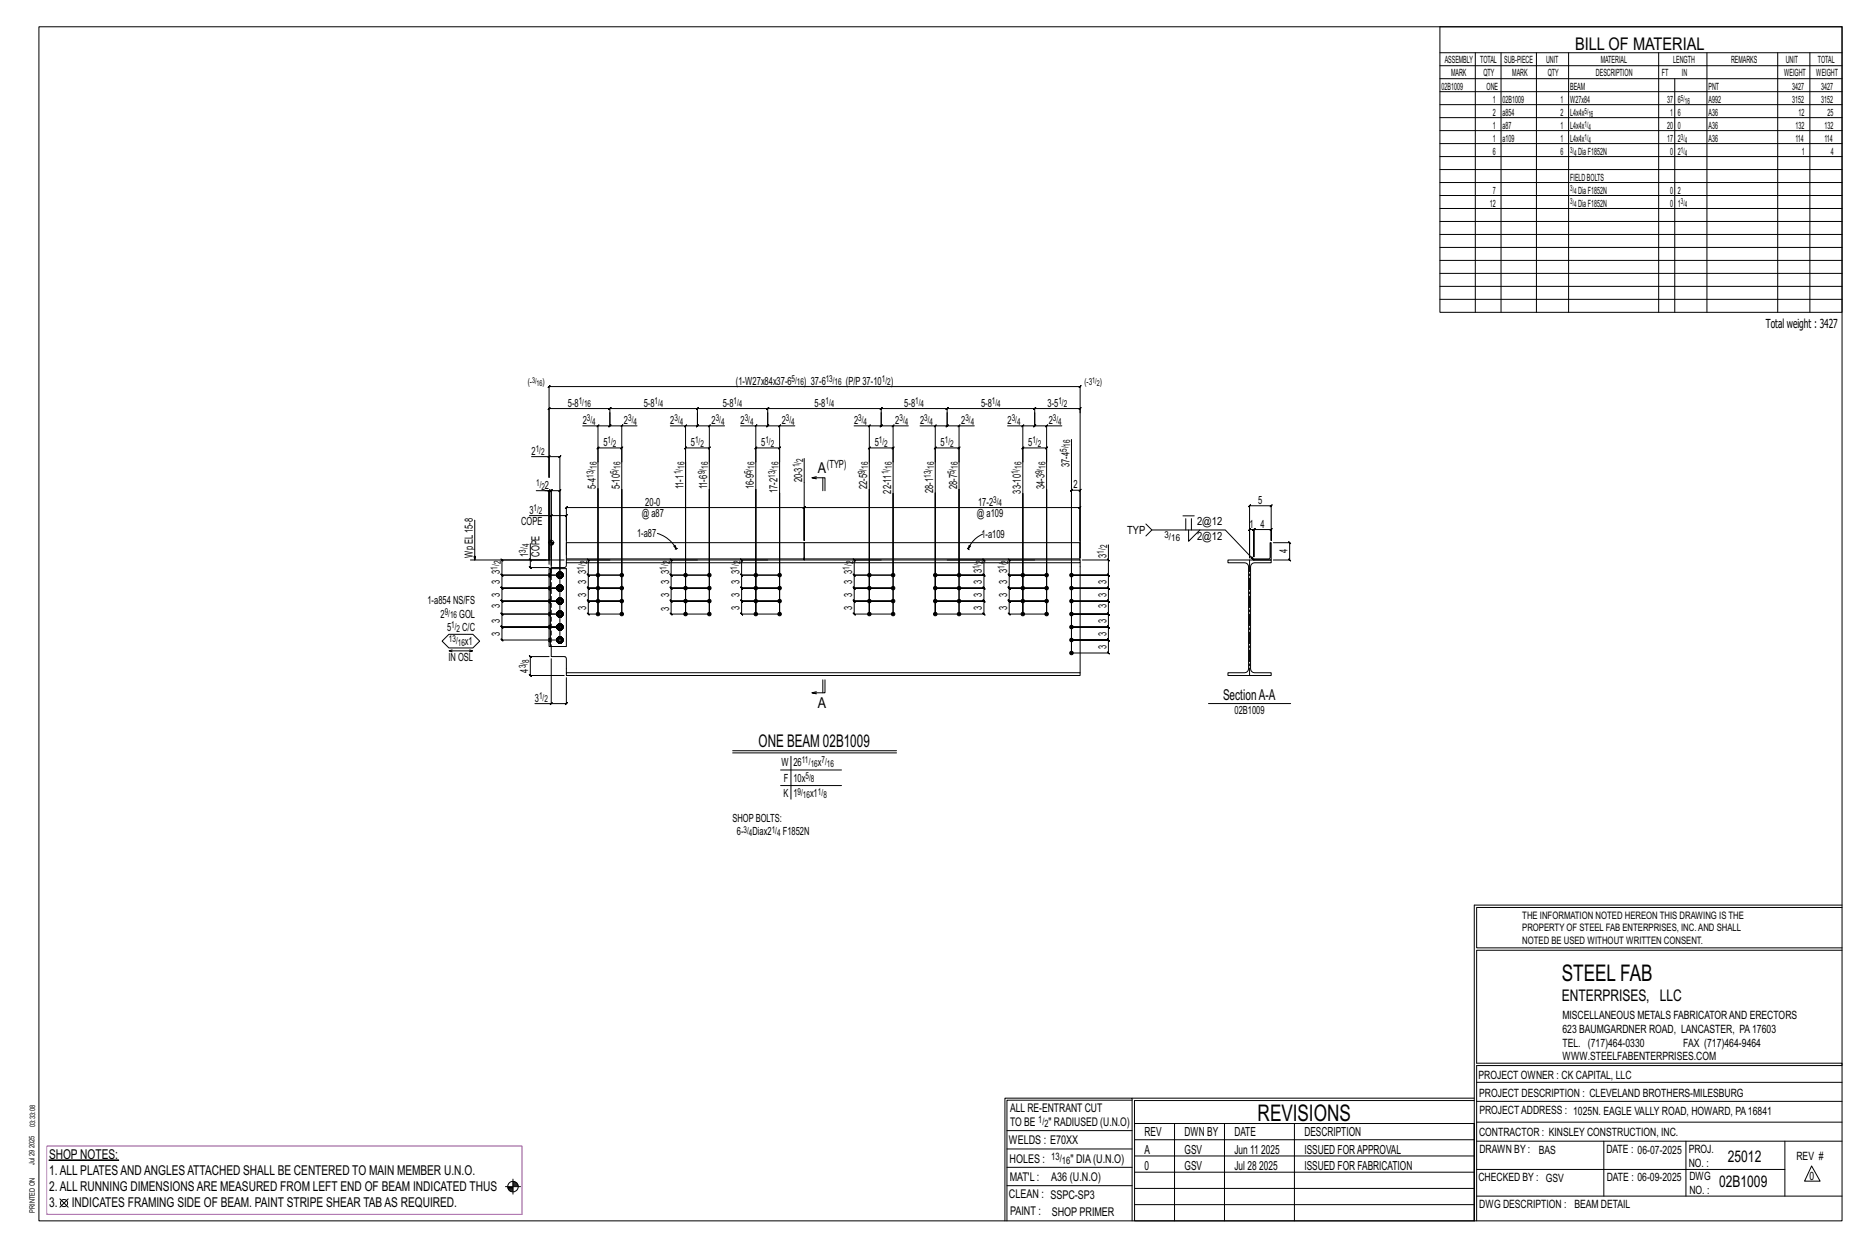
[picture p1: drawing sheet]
<svg xmlns="http://www.w3.org/2000/svg" width="914mm" height="610mm" viewBox="0 0 914 610" stroke-linecap="round" stroke-linejoin="round" font-family="sans-serif">
<g fill="#000" stroke="#000" stroke-width=".49">
<path d="M24 568h34z"/>
<circle cx="293" cy="288" r=".9"/>
<circle cx="293" cy="281" r=".9"/>
<circle cx="293" cy="294" r=".9"/>
<circle cx="304" cy="281" r=".9"/>
<circle cx="304" cy="288" r=".9"/>
<circle cx="304" cy="294" r=".9"/>
<circle cx="336" cy="294" r=".9"/>
<circle cx="336" cy="288" r=".9"/>
<circle cx="336" cy="281" r=".9"/>
<circle cx="347" cy="294" r=".9"/>
<circle cx="347" cy="281" r=".9"/>
<circle cx="347" cy="288" r=".9"/>
<circle cx="370" cy="281" r=".9"/>
<circle cx="370" cy="294" r=".9"/>
<circle cx="370" cy="288" r=".9"/>
<circle cx="382" cy="281" r=".9"/>
<circle cx="382" cy="294" r=".9"/>
<circle cx="382" cy="288" r=".9"/>
<circle cx="426" cy="288" r=".9"/>
<circle cx="426" cy="281" r=".9"/>
<circle cx="426" cy="294" r=".9"/>
<circle cx="437" cy="281" r=".9"/>
<circle cx="437" cy="294" r=".9"/>
<circle cx="437" cy="288" r=".9"/>
<circle cx="458" cy="288" r=".9"/>
<circle cx="458" cy="281" r=".9"/>
<circle cx="458" cy="294" r=".9"/>
<circle cx="469" cy="281" r=".9"/>
<circle cx="469" cy="288" r=".9"/>
<circle cx="469" cy="294" r=".9"/>
<circle cx="501" cy="294" r=".9"/>
<circle cx="501" cy="288" r=".9"/>
<circle cx="501" cy="281" r=".9"/>
<circle cx="512" cy="288" r=".9"/>
<circle cx="512" cy="281" r=".9"/>
<circle cx="512" cy="294" r=".9"/>
<circle cx="524" cy="281" r=".9"/>
<circle cx="524" cy="288" r=".9"/>
<circle cx="524" cy="294" r=".9"/>
<circle cx="293" cy="300" r=".9"/>
<circle cx="304" cy="300" r=".9"/>
<circle cx="336" cy="300" r=".9"/>
<circle cx="347" cy="300" r=".9"/>
<circle cx="370" cy="300" r=".9"/>
<circle cx="382" cy="300" r=".9"/>
<circle cx="426" cy="300" r=".9"/>
<circle cx="437" cy="300" r=".9"/>
<circle cx="458" cy="300" r=".9"/>
<circle cx="469" cy="300" r=".9"/>
<circle cx="501" cy="300" r=".9"/>
<circle cx="512" cy="300" r=".9"/>
<circle cx="524" cy="307" r=".9"/>
<circle cx="524" cy="300" r=".9"/>
<circle cx="524" cy="313" r=".9"/>
<circle cx="524" cy="319" r=".9"/>
</g>
<g fill="none" stroke="#000" stroke-width=".49">
<path d="M19 13h883v584h-883zM705 13h197v140h-197zM705 26h197M705 32h197M705 39h197M722 26v127M735 26v127M752 26v127M768 26v127M812 26v127M820 39v114M836 26v127"/>
<path d="M870 26v127M886 26v127M705 45h197M705 51h197M705 58h197M705 64h197M705 70h197M705 77h197M705 83h197M705 89h197M705 96h197M705 102h197"/>
<path d="M705 108h197M705 115h197M705 121h197M705 127h197M705 134h197M705 140h197M705 146h197M299 200h42l1-1-1 3M341 200h35h-1l1-1v3M376 200h55l1-1-1 3M431 200h33h-1l1-1v3M464 200h43h-1l1-1v3"/>
<path d="M507 200h22h-1l1-1v3M285 208h8v18M292 209l1-1zM298 200l1-1zM299 202v6l-1 1 1-1h-6M299 202v6l-1 1 1-1h5M299 202v-3l-1 1h1h-30v-1l-1 1h1v34M304 209l1-1zM312 208h-8v18M328 208h8v92M335 209l1-1zM341 200l1-1z"/>
<path d="M341 202v6h1l-1 1v-1h-5M341 202v6v1l1-1h-1h6M347 209l1-1zM355 208h-8v18M363 208h7v18M369 209l1-1zM375 200l1-1zM376 202v6l-1 1 1-1h-6M376 202v6l-1 1 1-1h6M381 209l1-1zM389 208h-7v18M418 208h8v18"/>
<path d="M425 209l1-1zM431 200l1-1zM431 202v6h1l-1 1v-1h-5M431 202v6v1l1-1h-1h6M437 209l1-1zM445 208h-8v18M450 208h8v18M457 209l1-1zM463 200l1-1zM464 202v6l-1 1 1-1h-6M464 202v6l-1 1 1-1h5M469 209l1-1z"/>
<path d="M477 208h-8v18M493 208h8v18M500 209l1-1zM506 200l1-1zM507 202v6l-1 1 1-1h-6M507 202v6l-1 1 1-1h5M512 209l1-1zM520 208h-8v18M524 215v104M260 223h9v11M268 224l1-1zM269 223h5v1l1-1h-1v90h-28v1l-1-1h1v-6l-1-1 1 1h28h-28l-1-1 1 1v-7v1l-1-1h1h28h-28v1l-1-1h1v-6v1l-1-1h1h28h-28v1l-1-1h1v-6l-1-1 1 1h28h-28l-1-1 1 1v-7v1l-1-1h1h28"/>
<path d="M269 234v-45l-1 1 1-1h260l-1 1 1-1v84v-33v-1l-1 1h1h-5l1-1-1 1v79M293 226v-7l-1 1 1-1h11v1l1-1h-1v7M293 226v74M304 226v74h-16v1l-1-1h1v-6v1l-1-1h1h16h-16v1l-1-1h1v-6l-1-1 1 1h16h-16l-1-1 1 1v-7v1l-1-1h1h16h-16v1l-1-1h1v-7l-1-1 1 1h11M336 239v-13v74M347 226v-7h1l-1 1v-1h-11l-1 1 1-1v81M347 226v74h-18v1l-1-1h1v-6v1l-1-1h1h18h-18v1l-1-1h1v-6l-1-1 1 1h18h-18l-1-1 1 1v-7v1l-1-1h1h18h-18v1l-1-1h1v-7l-1-1 1 1h12M370 226v-7l-1 1 1-1h12l-1 1 1-1v7M370 226v74M382 226v74h-19l1 1-1-1v-6l1 1-1-1h19h-19l1 1-1-1v-6h1l-1-1v1h19h-19h1l-1-1v1v-7l1 1-1-1h19h-19l1 1-1-1v-7h1l-1-1v1h13M394 224v40M400 234h-3h7v6"/>
<path d="M400 233l-3 1M403 234v6M426 226v-7l-1 1 1-1h11v1l1-1h-1v7M426 226v74M437 226v74h-19l1 1-1-1v-6l1 1-1-1h19h-19l1 1-1-1v-6h1l-1-1v1h19h-19h1l-1-1v1v-7l1 1-1-1h19h-19l1 1-1-1v-7h1l-1-1v1h13M458 226v-7l-1 1 1-1h11v1l1-1h-1v7M458 226v74h24v1l-1-1h1v-6v1l-1-1h1h-24h24v1l-1-1h1v-6l-1-1 1 1h-24h24l-1-1 1 1v-7v1l-1-1h1h-24h24v1l-1-1h1v-7l-1-1 1 1h-18M469 226v74M501 226v-7l-1 1 1-1h11v1l1-1h-1v7M501 226v74M512 226v74h-18l1 1-1-1v-6l1 1-1-1h18h-18l1 1-1-1v-6h1l-1-1v1h18h-18h1l-1-1v1v-7l1 1-1-1h18h-18l1 1-1-1v-7h1l-1-1v1h13M232 255v19"/>
<path d="M259 252h11v25M262 240h7v34h-39M267 240h7v1l1-1h-1v41M269 240l-1 1 1-1zM269 253l1-1zM270 240l-1 1zM270 252h7v1l1-1h-1v20M270 240v41M561 256l3 3h36l14 15M564 259l-3 3M579 252h6M580 254v5"/>
<path d="M582 259v6l5-6M583 254v5M612 247h10v1l1-1h-1v17v-5h1l-1 1v-1h-8l-1 1 1-1v13v-13l-1 1 1-1h-2l-1 1 1-1v14v-26l-1 1zM259 273l1 1zM260 266v8h16M260 274v4l-1-1 1 1h9M267 274h-21l-1-1 1 1v7h-1l1 1v-1h28M268 266h3M269 278v38zM269 265v1M269 264v2M269 278h8v38h-8"/>
<path d="M270 264v2M270 274v-34h-1v36M270 266v1M270 266h.1M271 266h.1M273 280h.1M274 280l-1 1M275 280h-1M277 274h252v1h-252zM277 273v-7h117v8v-1h-117v1M277 275v3h-7M277 264v-16v1l1-1h-1h117l-1 1 1-1v16v-16l-1 1 1-1h135l-1 1 1-1v16"/>
<path d="M277 275h.1M322 261a16 16 0 0 1 9 8M330 267l1 2zM331 269h-1M332 268l-1 1M474 268v1M474 269h.1M474 267h1l-1 2zM481 261a13 13 0 0 0-7 8M529 273v-7h-135v7h135v1M529 275v54M542 273l1 1z"/>
<path d="M543 267v7h-13M543 274v7h-1l1 1v-1h-19h19h-1l1 1v-1v7l-1-1 1 1h-19h19l-1-1 1 1v6h-1l1 1v-1h-19h19h-1l1 1v-1v6h-1l1 1v-1h-19h19h-1l1 1v-1v7l-1-1 1 1h-19h19l-1-1 1 1v6h-1l1 1v-1h-19h19h-1l1 1v-1v6h-1l1 1v-1h-19M601 274h21v1h-9l-1 2v50l1 2h9v1h-21v-1h9l1-2v-50l-1-2h-9zM614 273h7l1-7v8h-8zM623 266h8v-1l1 1h-1v8v-1l1 1h-1h-8M273 294h.1M273 288h.1M273 281h.1M273 300h.1M273 293v1M273 287v1M273 295h.1"/>
<path d="M273 289h.1M273 282v1M273 294v1M273 281v1M273 294v-1v1v1v-1M273 287v1v1v-1M273 281v-1v1v1M273 295l1 1M273 288l1 1M273 282l1 1M273 299h.1M273 293h.1"/>
<path d="M273 286v1M274 295h1M274 289h1M274 282l1 1M274 299l-1 1M274 299h1v1M274 293h-1M274 293h1M274 286l-1 1M274 287l1-1v1M274 280h1v1M274 299l2 1-1 1"/>
<path d="M274 293l2 1-1 1M274 287l2 1h-1M274 280l2 1-1 1M275 299h-1M275 293h-1M275 286l-1 1M275 295h-1M275 288v1h-1M275 282v1l-1-1M275 294v1M275 288v1M275 282h.1"/>
<path d="M275 294l-1 1M275 288l-1 1M275 281l-1 1M275 299v1M275 293v1M275 287h.1M275 280v1M275 300h1M275 293l1 1M275 287l1 1M275 281h1M216 314l4-4h11l4 4-4 3h-11z"/>
<path d="M220 318h11l-1 1M221 318h-1l1 1M230 318h1M270 316v5h6l1 1v7M273 313h.1M273 307h.1M273 306v1M273 314v1M273 308h.1M273 302h.1M273 313v1M273 300v1"/>
<path d="M273 313v-1v1v1M273 306v1v1v-1M273 300v-1v1v2v-1M273 314l1 1M273 308h1M273 301l1 1M273 312h.1M273 305v1M274 314l1 1M274 308h1M274 301l1 1M274 312h-1"/>
<path d="M274 312h1M274 305l-1 1M274 306l1-1v1M274 312l2 1-1 1M274 306l2 1h-1M275 312h-1M275 305l-1 1M275 314v1l-1-1M275 308h-1M275 301v1l-1-1M275 314h.1M275 307v1"/>
<path d="M275 301v1M275 313l-1 1M275 307l-1 1M275 300l-1 1M275 312v1M275 306h.1M275 313h1M275 306l1 1M269 321h-9h-1l1 1v-1v9h-1l1 1v-1h16M270 322v22h-8M277 329h252v1h-252zM277 332v12h1l-1 1v-1h-7"/>
<path d="M400 338l-3 1M403 333v6M404 333v6h-7h3M270 344l-1 1 1-1zM592 344h40M359 367h80M359 368h80M382 377h30M387 370v21M382 384h30M722 443v154M722 443h180"/>
<path d="M902 444h-179v20h179M902 465h-179v55h179v1h-179v76M554 538h-61v59M554 537h168M722 538h-167v13M723 539h179M723 530h179M493 553h61M555 550h167v47h-167zM555 558h167M575 550v47M599 550v47"/>
<path d="M634 550v47M723 549h179M723 558h179M785 558v27M825 558v27M874 558v27M251 577v7M251 579h2M251 580h3M251 578h2M493 571h61M493 562h61"/>
<path d="M555 573h167M555 566h167M723 572h151M887 570l4 8h-8zM29 587l4 4M33 587l-4 4M247 581h8M249 581h2M249 582h2M250 583h1M492 597v-60h62v60M493 580h61"/>
<path d="M555 589h167M555 581h167M723 585h179"/>
<circle cx="270" cy="266" r="1.2"/>
<circle cx="31" cy="589" r="1.8"/>
<circle cx="251" cy="581" r="2.6"/>
</g>
<path d="M23 561h233v33h-233z" fill="none" stroke="#f0f" stroke-width=".5"/>
<g fill="none" stroke="#000" stroke-width=".49" stroke-dasharray="2 1.4">
<path d="M270 278v38M273 280h1zM274 280h-1h1h-1h1M274 280h1h-1h1h-1zM274 280h1zM275 280h.1M269 300h.1M269 295h.1M269 294v1M269 294h.1M269 293h.1M269 289h.1"/>
<path d="M269 289v-1M269 288v1M269 288h.1M269 287h.1M269 282h.1M269 281h.1M269 282v-1v1M272 294l1 1zM272 288h1zM272 281l1 1zM273 294v1zM273 294v-1v1v1v-1"/>
<path d="M273 288h.1M273 288v-2v2v1v-1M273 281v1zM273 281v-1v1v2v-2M273 300h-1zM273 293l-1 1zM273 295h.1M273 287l-1 1zM273 288v1zM273 281h-1zM273 282v1zM273 300h.1"/>
<path d="M273 295v-1M273 293v1M273 287v1M273 282v-1M273 281h.1M273 299v1zM273 299h.1M273 293h.1M273 295v1zM273 287h.1M273 289h.1M273 287v-1z"/>
<path d="M273 280v1zM273 283h.1M273 280h.1M273 287v-1M273 282v1M273 294l1 1M273 294l1-1M273 288l1 1M273 287h1M273 282h1M273 281l1-1M273 294h.1"/>
<path d="M273 299h2zM273 295h2zM273 293h2zM273 289h2zM273 286h2zM273 283h2zM273 280h2zM273 300v-1v1v1v1v-1v1v-1M273 293v1v-1v2M273 287v1v-1v1v1v-1v1v-1M273 281v-1v1v1M273 294l1 1z"/>
<path d="M273 294l1-1zM273 287v1zM273 288h1zM273 287h1zM273 282h1zM273 281h1zM273 299h1zM273 296h1zM273 293l1-1zM273 289h1zM273 286h1zM273 283h1z"/>
<path d="M274 300h.1M274 295v1l-1-1 1 1-1-1zM274 295h.1M274 293h.1M274 289h-1h1h-1zM274 288v1zM274 287h.1M274 282v1h-1h1h-1zM274 282h.1M274 281h.1M274 299h-1h1h-1h1M274 299h1h-1h1h-1z"/>
<path d="M274 299h1zM274 293h-1h1h-1h1M274 296h1zM274 296l1-1zM274 296l1-1M274 295h1M274 293h1h-1h1h-1zM274 292l1 1zM274 286h-1h1h-1l1 1M274 289h1zM274 289h1M274 289v-1z"/>
<path d="M274 286h1h-1h1l-1 1zM274 286h1zM274 283h1zM274 283h1M274 282l1 1M274 300h1zM274 299l1 1M274 295l1-1zM274 293l1 1zM274 293h1M274 289l1-1M274 288h1z"/>
<path d="M274 287h1zM274 287h1M274 282h1M274 282h1zM274 281h1zM274 280l1 1M275 299h.1M275 295h.1M275 293h.1M275 289h.1M275 286v1zM275 286v1"/>
<path d="M275 283v-1zM275 283v-1M275 296v-1zM275 283h.1M275 294h.1M275 287v1zM275 281h.1M275 299l1 1zM275 293l1 1zM275 286l1 2zM275 280l1 1zM275 288h.1"/>
<path d="M275 281v1zM275 294v1M275 294v-1M275 288v1M275 287h.1M275 282h.1M275 281v-1M275 299v1v1M275 295v-1M275 293v2M275 289v-1M275 287v1"/>
<path d="M275 282v-1M275 280v1v1M275 293h1zM275 287h1zM275 300h1zM275 300h1M275 293l1 1M275 287l1 1zM275 287l1 1M275 281h1zM275 281h1M276 300h.1"/>
<path d="M276 295h-1zM276 293v1zM276 288l-1 1zM276 287v1zM276 282l-1 1zM276 281h.1M276 294l-1 1zM276 281l-1 2zM276 294v1zM276 288h.1M276 281v1zM269 314h.1"/>
<path d="M269 313v1M269 313h.1M269 312h.1M269 308h.1M269 308v-1M269 307v1M269 307h.1M269 306h.1M269 301h.1M269 301v-1v1M272 313l1 1zM272 307h1z"/>
<path d="M272 300l1 1zM273 313v1zM273 313v-1v1v1v-1M273 307h.1M273 307v-2v2v1v-1M273 300v1zM273 300v-1v1v2v-2M273 313h-1zM273 314h.1M273 306l-1 1zM273 307v1zM273 301v1z"/>
<path d="M273 314v-1M273 313h.1M273 306v1M273 301v-1M273 312v1zM273 314v1zM273 312h.1M273 306h.1M273 308h.1M273 306v-1zM273 302h.1M273 314v1"/>
<path d="M273 306v-1M273 314h1M273 313l1-1M273 307l1 1M273 306h1M273 301h1M273 300l1-1M273 314h2zM273 312h2zM273 308h2zM273 305h2zM273 302h2z"/>
<path d="M273 312v1v1M273 306v1v-1v1v1v-1v1M273 314h1zM273 313l1-1zM273 306v1zM273 307h1zM273 306h1zM273 301h1zM273 300h1zM273 315h1zM273 312h1zM273 308h1z"/>
<path d="M273 305h1zM273 302h1zM274 314v1h-1h1h-1zM274 314h.1M274 312h.1M274 308h-1h1h-1zM274 307v1zM274 306h.1M274 301v1h-1h1h-1zM274 301h.1M274 312h-1h1h-1h1M274 315h1z"/>
<path d="M274 315h1M274 314l1 1M274 312h1h-1h1h-1zM274 312h1zM274 305h-1h1h-1l1 1M274 308h1zM274 308h1M274 308v-1zM274 305h1h-1h1l-1 1zM274 305h1zM274 302h1zM274 302h1"/>
<path d="M274 301l1 1M274 314h1M274 314h1zM274 312l1 1zM274 312h1M274 307h1zM274 306h1zM274 306h1M274 301h1M274 301h1zM275 315v-1zM275 315v-1"/>
<path d="M275 312h.1M275 308h.1M275 305v1zM275 305v1M275 302h.1M275 313h.1M275 306v1zM275 300h.1M275 312l1 1zM275 305l1 2zM275 313v1zM275 307h.1"/>
<path d="M275 300v1zM275 314h.1M275 313v-1M275 307v1M275 306h.1M275 301v1M275 300v-1M275 314v-1M275 312v2M275 308v-1M275 306v1M275 302v-2"/>
<path d="M275 306h1zM275 313h1zM275 313h1M275 306l1 1zM275 306l1 1M276 314h-1zM276 313h.1M276 307l-1 1zM276 306v1zM276 301l-1 1zM276 313l-1 1zM276 300l-1 2z"/>
<path d="M276 313v1zM276 307h.1M276 300v1z"/>
</g>
<path d="M612 274v56" fill="none" stroke="#000" stroke-width=".49" stroke-dasharray="5.8 1 1 1"/>
<g font-size="11.2">
<text x="764" y="480">STEEL FAB</text>
<text x="616" y="548">REVISIONS</text>
</g>
<g font-size="8.6">
<text x="771" y="24">BILL OF MATERIAL</text>
<text x="371" y="365">ONE BEAM 02B1009</text>
</g>
<g font-size="7.9">
<text x="765" y="490">ENTERPRISES, LLC</text>
<text x="846" y="569">25012</text>
<text x="842" y="581">02B1009</text>
</g>
<g font-size="7.3">
<text x="400" y="231">A</text>
<text x="400" y="346">A</text>
<text x="599" y="342">SectionA-A</text>
</g>
<g font-size="6.6">
<text x="24" y="567">SHOP NOTES:</text>
<text x="24" y="575">1.ALL PLATESANDANGLESATTACHED SHALL BE CENTERED TO MAIN MEMBER U.N.O.</text>
<text x="24" y="583">2.ALL RUNNING DIMENSIONSARE MEASURED FROM LEFT END OF BEAM INDICATED THUS</text>
<text x="24" y="591">3.</text>
<text x="35" y="591">INDICATES FRAMING SIDE OF BEAM. PAINT STRIPE SHEAR TABAS REQUIRED.</text>
</g>
<g font-size="6.1">
<text x="864" y="161">Total weight : 3427</text>
<text x="560" y="556">REV</text>
<text x="580" y="556">DWN BY</text>
<text x="604" y="556">DATE</text>
<text x="639" y="556">DESCRIPTION</text>
<text x="560" y="564">A</text>
<text x="580" y="564">GSV</text>
<text x="604" y="564">Jun 11</text>
<text x="617" y="564">2025</text>
<text x="639" y="564">ISSUED FORAPPROVAL</text>
<text x="560" y="572">0</text>
<text x="580" y="572">GSV</text>
<text x="604" y="572">Jul 28</text>
<text x="616" y="572">2025</text>
<text x="639" y="572">ISSUED FOR FABRICATION</text>
</g>
<g font-size="5.9">
<text x="494" y="560">WELDS : E70XX</text>
<text x="494" y="569">HOLES :</text>
<text x="524" y="569">&quot; DIA(U.N.O)</text>
<text x="494" y="578">MAT'L :</text>
<text x="515" y="578">A36 (U.N.O)</text>
<text x="494" y="586">CLEAN : SSPC-SP3</text>
<text x="495" y="595">PAINT :</text>
<text x="515" y="595">SHOP PRIMER</text>
</g>
<g font-size="5.8">
<text x="494" y="544">ALL RE-ENTRANT CUT</text>
<text x="494" y="551">TO BE</text>
<text x="513" y="551">&quot; RADIUSED (U.N.O)</text>
</g>
<g font-size="5.6">
<text x="765" y="499">MISCELLANEOUS METALS FABRICATORAND ERECTORS</text>
<text x="765" y="505">623 BAUMGARDNER ROAD, LANCASTER, PA17603</text>
<text x="765" y="512">TEL. (717)464-0330</text>
<text x="824" y="512">FAX (717)464-9464</text>
<text x="765" y="519">WWW.STEELFABENTERPRISES.COM</text>
<text x="724" y="528">PROJECT OWNER : CK CAPITAL, LLC</text>
<text x="724" y="537">PROJECT DESCRIPTION : CLEVELAND BROTHERS-MILESBURG</text>
<text x="724" y="545">PROJECTADDRESS : 1025N. EAGLE VALLY ROAD, HOWARD, PA16841</text>
<text x="724" y="556">CONTRACTOR : KINSLEY CONSTRUCTION, INC.</text>
<text x="724" y="564">DRAWN BY :</text>
<text x="753" y="564">BAS</text>
<text x="786" y="564">DATE : 06-07-2025</text>
<text x="827" y="564">PROJ.</text>
<text x="879" y="568">REV #</text>
<text x="827" y="571">NO. :</text>
<text x="724" y="578">CHECKED BY : GSV</text>
<text x="787" y="578">DATE : 06-09-2025</text>
<text x="827" y="578">DWG</text>
<text x="886" y="578">0</text>
<text x="827" y="584">NO. :</text>
<text x="724" y="591">DWG DESCRIPTION : BEAM DETAIL</text>
</g>
<g font-size="5.5">
<text x="360" y="188">(1-W27x84x37-6</text>
<text x="394" y="188">) 37-6</text>
<text x="414" y="188">(P/P37-10</text>
<text x="436" y="188">)</text>
<text x="278" y="199">5-8</text>
<text x="315" y="199">5-8</text>
<text x="354" y="199">5-8</text>
<text x="399" y="199">5-8</text>
<text x="443" y="199">5-8</text>
<text x="480" y="199">5-8</text>
<text x="513" y="199">3-5</text>
<text x="285" y="207">2</text>
<text x="305" y="207">2</text>
<text x="328" y="207">2</text>
<text x="348" y="207">2</text>
<text x="363" y="207">2</text>
<text x="383" y="207">2</text>
<text x="418" y="207">2</text>
<text x="438" y="207">2</text>
<text x="450" y="207">2</text>
<text x="471" y="207">2</text>
<text x="493" y="207">2</text>
<text x="513" y="207">2</text>
<text x="295" y="218">5</text>
<text x="338" y="218">5</text>
<text x="373" y="218">5</text>
<text x="428" y="218">5</text>
<text x="460" y="218">5</text>
<text x="503" y="218">5</text>
<text x="260" y="222">2</text>
<text x="405" y="229">(TYP)</text>
<text x="524" y="228" transform="rotate(-90 524 228)">37-4</text>
<text x="267" y="239">2</text>
<text x="292" y="239" transform="rotate(-90 292 239)">5-4</text>
<text x="303" y="239" transform="rotate(-90 303 239)">5-10</text>
<text x="335" y="239" transform="rotate(-90 335 239)">11-1</text>
<text x="346" y="239" transform="rotate(-90 346 239)">11-6</text>
<text x="369" y="239" transform="rotate(-90 369 239)">16-9</text>
<text x="393" y="236" transform="rotate(-90 393 236)">20-3</text>
<text x="425" y="239" transform="rotate(-90 425 239)">22-5</text>
<text x="468" y="239" transform="rotate(-90 468 239)">28-7</text>
<text x="511" y="239" transform="rotate(-90 511 239)">34-3</text>
<text x="525" y="239">2</text>
<text x="381" y="241" transform="rotate(-90 381 241)">17-2</text>
<text x="436" y="242" transform="rotate(-90 436 242)">22-11</text>
<text x="457" y="241" transform="rotate(-90 457 241)">28-1</text>
<text x="500" y="242" transform="rotate(-90 500 242)">33-10</text>
<text x="259" y="251">3</text>
<text x="316" y="247">20-0</text>
<text x="479" y="247">17-2</text>
<text x="616" y="246">5</text>
<text x="255" y="257">COPE</text>
<text x="314" y="253">@ a87</text>
<text x="478" y="253">@ a109</text>
<text x="586" y="257">2@12</text>
<text x="312" y="263">1-a87</text>
<text x="480" y="263">1-a109</text>
<text x="552" y="261">TYP</text>
<text x="612" y="258">1</text>
<text x="617" y="258">4</text>
<text x="586" y="264">2@12</text>
<text x="231" y="273" transform="rotate(-90 231 273)">Wp EL15-8</text>
<text x="259" y="272" transform="rotate(-90 259 272)">1</text>
<text x="264" y="272" transform="rotate(-90 264 272)">COPE</text>
<text x="542" y="273" transform="rotate(-90 542 273)">3</text>
<text x="630" y="271" transform="rotate(-90 630 271)">4</text>
<text x="245" y="281" transform="rotate(-90 245 281)">3</text>
<text x="287" y="281" transform="rotate(-90 287 281)">3</text>
<text x="328" y="281" transform="rotate(-90 328 281)">3</text>
<text x="362" y="281" transform="rotate(-90 362 281)">3</text>
<text x="417" y="281" transform="rotate(-90 417 281)">3</text>
<text x="481" y="281" transform="rotate(-90 481 281)">3</text>
<text x="493" y="280" transform="rotate(-90 493 280)">3</text>
<text x="245" y="286" transform="rotate(-90 245 286)">3</text>
<text x="287" y="286" transform="rotate(-90 287 286)">3</text>
<text x="328" y="286" transform="rotate(-90 328 286)">3</text>
<text x="362" y="286" transform="rotate(-90 362 286)">3</text>
<text x="417" y="286" transform="rotate(-90 417 286)">3</text>
<text x="481" y="286" transform="rotate(-90 481 286)">3</text>
<text x="493" y="286" transform="rotate(-90 493 286)">3</text>
<text x="542" y="286" transform="rotate(-90 542 286)">3</text>
<text x="245" y="292" transform="rotate(-90 245 292)">3</text>
<text x="287" y="292" transform="rotate(-90 287 292)">3</text>
<text x="328" y="292" transform="rotate(-90 328 292)">3</text>
<text x="362" y="292" transform="rotate(-90 362 292)">3</text>
<text x="417" y="292" transform="rotate(-90 417 292)">3</text>
<text x="481" y="292" transform="rotate(-90 481 292)">3</text>
<text x="493" y="292" transform="rotate(-90 493 292)">3</text>
<text x="542" y="292" transform="rotate(-90 542 292)">3</text>
<text x="209" y="296">1-a854 NS/FS</text>
<text x="245" y="298" transform="rotate(-90 245 298)">3</text>
<text x="287" y="298" transform="rotate(-90 287 298)">3</text>
<text x="328" y="299" transform="rotate(-90 328 299)">3</text>
<text x="362" y="298" transform="rotate(-90 362 298)">3</text>
<text x="417" y="299" transform="rotate(-90 417 299)">3</text>
<text x="481" y="298" transform="rotate(-90 481 298)">3</text>
<text x="493" y="298" transform="rotate(-90 493 298)">3</text>
<text x="542" y="297" transform="rotate(-90 542 297)">3</text>
<text x="216" y="302">2</text>
<text x="225" y="302">GOL</text>
<text x="245" y="305" transform="rotate(-90 245 305)">3</text>
<text x="542" y="305" transform="rotate(-90 542 305)">3</text>
<text x="219" y="309">5</text>
<text x="226" y="309">C/C</text>
<text x="245" y="311" transform="rotate(-90 245 311)">3</text>
<text x="542" y="311" transform="rotate(-90 542 311)">3</text>
<text x="228" y="315">x1</text>
<text x="542" y="317" transform="rotate(-90 542 317)">3</text>
<text x="220" y="323">IN OSL</text>
<text x="259" y="329" transform="rotate(-90 259 329)">4</text>
<text x="262" y="343">3</text>
<text x="604" y="349">02B1009</text>
<text x="383" y="375">W</text>
<text x="388" y="375">26</text>
<text x="400" y="375">x</text>
<text x="384" y="382">F</text>
<text x="388" y="382">10x</text>
<text x="384" y="390">K</text>
<text x="388" y="390">1</text>
<text x="397" y="390">x1</text>
<text x="359" y="402">SHOPBOLTS:</text>
<text x="361" y="409">6-</text>
<text x="368" y="409">Diax2</text>
<text x="383" y="409">F1852N</text>
</g>
<g font-size="5">
<text x="745" y="450">THE INFORMATION NOTED HEREON THIS DRAWING IS THE</text>
<text x="745" y="456">PROPERTY OF STEEL FAB ENTERPRISES, INC.AND SHALL</text>
<text x="745" y="462">NOTED BE USED WITHOUT WRITTEN CONSENT.</text>
<text x="508" y="550">1/</text>
<text x="511" y="551">2</text>
<text x="515" y="568">13/</text>
<text x="520" y="570">16</text>
</g>
<g font-size="4.9">
<text x="707" y="31">ASSEMBLY</text>
<text x="725" y="31">TOTAL</text>
<text x="736" y="31">SUB-PIECE</text>
<text x="757" y="31">UNIT</text>
<text x="784" y="31">MATERIAL</text>
<text x="819" y="31">LENGTH</text>
<text x="847" y="31">REMARKS</text>
<text x="874" y="31">UNIT</text>
<text x="890" y="31">TOTAL</text>
<text x="710" y="37">MARK</text>
<text x="726" y="37">QTY</text>
<text x="740" y="37">MARK</text>
<text x="758" y="37">QTY</text>
<text x="781" y="37">DESCRIPTION</text>
<text x="814" y="37">FT</text>
<text x="823" y="37">IN</text>
<text x="873" y="37">WEIGHT</text>
<text x="889" y="37">WEIGHT</text>
<text x="706" y="44">02B1009</text>
<text x="728" y="44">ONE</text>
<text x="769" y="44">BEAM</text>
<text x="836" y="44">PNT</text>
<text x="877" y="44">3427</text>
<text x="891" y="44">3427</text>
<text x="731" y="50">1</text>
<text x="736" y="50">02B1009</text>
<text x="764" y="50">1</text>
<text x="769" y="50">W27x84</text>
<text x="816" y="50">37</text>
<text x="821" y="50">6</text>
<text x="836" y="50">A992</text>
<text x="877" y="50">3152</text>
<text x="891" y="50">3152</text>
<text x="731" y="57">2</text>
<text x="736" y="57">a854</text>
<text x="764" y="57">2</text>
<text x="769" y="57">L4x4x</text>
<text x="818" y="57">1</text>
<text x="821" y="57">6</text>
<text x="836" y="57">A36</text>
<text x="880" y="57">12</text>
<text x="895" y="57">25</text>
<text x="731" y="63">1</text>
<text x="736" y="63">a87</text>
<text x="764" y="63">1</text>
<text x="769" y="63">L4x4x</text>
<text x="816" y="63">20</text>
<text x="821" y="63">0</text>
<text x="836" y="63">A36</text>
<text x="879" y="63">132</text>
<text x="893" y="63">132</text>
<text x="731" y="69">1</text>
<text x="736" y="69">a109</text>
<text x="764" y="69">1</text>
<text x="769" y="69">L4x4x</text>
<text x="816" y="69">17</text>
<text x="821" y="69">2</text>
<text x="836" y="69">A36</text>
<text x="879" y="69">114</text>
<text x="893" y="69">114</text>
<text x="731" y="76">6</text>
<text x="764" y="76">6</text>
<text x="772" y="76">DiaF1852N</text>
<text x="818" y="76">0</text>
<text x="821" y="76">2</text>
<text x="882" y="76">1</text>
<text x="896" y="76">4</text>
<text x="769" y="88">FIELDBOLTS</text>
<text x="731" y="95">7</text>
<text x="772" y="95">DiaF1852N</text>
<text x="818" y="95">0</text>
<text x="821" y="95">2</text>
<text x="729" y="101">12</text>
<text x="772" y="101">DiaF1852N</text>
<text x="818" y="101">0</text>
<text x="821" y="101">1</text>
</g>
<g font-size="4.7">
<text x="258" y="188">(-</text>
<text x="266" y="188">)</text>
<text x="387" y="187">5/</text>
<text x="390" y="189">16</text>
<text x="404" y="187">13/</text>
<text x="409" y="189">16</text>
<text x="432" y="187">1/</text>
<text x="434" y="189">2</text>
<text x="531" y="188">(-3</text>
<text x="538" y="188">)</text>
<text x="283" y="198">1/</text>
<text x="320" y="198">1/</text>
<text x="359" y="198">1/</text>
<text x="404" y="198">1/</text>
<text x="448" y="198">1/</text>
<text x="486" y="198">1/</text>
<text x="518" y="198">1/</text>
<text x="286" y="199">16</text>
<text x="323" y="199">4</text>
<text x="362" y="199">4</text>
<text x="407" y="199">4</text>
<text x="451" y="199">4</text>
<text x="488" y="199">4</text>
<text x="521" y="199">2</text>
<text x="287" y="206">3/</text>
<text x="290" y="208">4</text>
<text x="307" y="206">3/</text>
<text x="310" y="208">4</text>
<text x="330" y="206">3/</text>
<text x="333" y="208">4</text>
<text x="350" y="206">3/</text>
<text x="353" y="208">4</text>
<text x="365" y="206">3/</text>
<text x="367" y="208">4</text>
<text x="385" y="206">3/</text>
<text x="387" y="208">4</text>
<text x="420" y="206">3/</text>
<text x="423" y="208">4</text>
<text x="440" y="206">3/</text>
<text x="443" y="208">4</text>
<text x="452" y="206">3/</text>
<text x="455" y="208">4</text>
<text x="473" y="206">3/</text>
<text x="475" y="208">4</text>
<text x="495" y="206">3/</text>
<text x="498" y="208">4</text>
<text x="515" y="206">3/</text>
<text x="518" y="208">4</text>
<text x="262" y="221">1/</text>
<text x="297" y="217">1/</text>
<text x="300" y="219">2</text>
<text x="340" y="217">1/</text>
<text x="343" y="219">2</text>
<text x="375" y="217">1/</text>
<text x="377" y="219">2</text>
<text x="430" y="217">1/</text>
<text x="433" y="219">2</text>
<text x="462" y="217">1/</text>
<text x="465" y="219">2</text>
<text x="505" y="217">1/</text>
<text x="508" y="219">2</text>
<text x="522" y="221" transform="rotate(-90 522 221)">5/</text>
<text x="524" y="218" transform="rotate(-90 524 218)">16</text>
<text x="265" y="223">2</text>
<text x="393" y="226" transform="rotate(-90 393 226)">2</text>
<text x="290" y="234" transform="rotate(-90 290 234)">13/</text>
<text x="292" y="229" transform="rotate(-90 292 229)">16</text>
<text x="302" y="232" transform="rotate(-90 302 232)">5/</text>
<text x="304" y="229" transform="rotate(-90 304 229)">16</text>
<text x="333" y="232" transform="rotate(-90 333 232)">1/</text>
<text x="335" y="229" transform="rotate(-90 335 229)">16</text>
<text x="345" y="232" transform="rotate(-90 345 232)">9/</text>
<text x="347" y="229" transform="rotate(-90 347 229)">16</text>
<text x="368" y="232" transform="rotate(-90 368 232)">5/</text>
<text x="369" y="229" transform="rotate(-90 369 229)">16</text>
<text x="379" y="234" transform="rotate(-90 379 234)">13/</text>
<text x="381" y="229" transform="rotate(-90 381 229)">16</text>
<text x="391" y="229" transform="rotate(-90 391 229)">1/</text>
<text x="423" y="232" transform="rotate(-90 423 232)">9/</text>
<text x="425" y="229" transform="rotate(-90 425 229)">16</text>
<text x="435" y="232" transform="rotate(-90 435 232)">1/</text>
<text x="437" y="229" transform="rotate(-90 437 229)">16</text>
<text x="456" y="234" transform="rotate(-90 456 234)">13/</text>
<text x="457" y="229" transform="rotate(-90 457 229)">16</text>
<text x="467" y="232" transform="rotate(-90 467 232)">5/</text>
<text x="469" y="229" transform="rotate(-90 469 229)">16</text>
<text x="498" y="232" transform="rotate(-90 498 232)">1/</text>
<text x="500" y="229" transform="rotate(-90 500 229)">16</text>
<text x="510" y="232" transform="rotate(-90 510 232)">9/</text>
<text x="512" y="229" transform="rotate(-90 512 229)">16</text>
<text x="262" y="238">1/</text>
<text x="265" y="239">2</text>
<text x="261" y="250">1/</text>
<text x="264" y="252">2</text>
<text x="486" y="246">3/</text>
<text x="489" y="248">4</text>
<text x="570" y="263">3/</text>
<text x="259" y="268" transform="rotate(-90 259 268)">4</text>
<text x="542" y="268" transform="rotate(-90 542 268)">2</text>
<text x="573" y="265">16</text>
<text x="257" y="270" transform="rotate(-90 257 270)">3/</text>
<text x="481" y="276" transform="rotate(-90 481 276)">2</text>
<text x="493" y="276" transform="rotate(-90 493 276)">2</text>
<text x="540" y="271" transform="rotate(-90 540 271)">1/</text>
<text x="243" y="279" transform="rotate(-90 243 279)">1/</text>
<text x="245" y="276" transform="rotate(-90 245 276)">2</text>
<text x="286" y="279" transform="rotate(-90 286 279)">1/</text>
<text x="287" y="276" transform="rotate(-90 287 276)">2</text>
<text x="326" y="279" transform="rotate(-90 326 279)">1/</text>
<text x="328" y="276" transform="rotate(-90 328 276)">2</text>
<text x="361" y="279" transform="rotate(-90 361 279)">1/</text>
<text x="362" y="276" transform="rotate(-90 362 276)">2</text>
<text x="416" y="279" transform="rotate(-90 416 279)">1/</text>
<text x="418" y="276" transform="rotate(-90 418 276)">2</text>
<text x="479" y="278" transform="rotate(-90 479 278)">1/</text>
<text x="492" y="278" transform="rotate(-90 492 278)">1/</text>
<text x="218" y="301">9/</text>
<text x="220" y="303">16</text>
<text x="221" y="307">1/</text>
<text x="223" y="309">2</text>
<text x="220" y="314">13/</text>
<text x="224" y="316">16</text>
<text x="257" y="327" transform="rotate(-90 257 327)">3/</text>
<text x="259" y="324" transform="rotate(-90 259 324)">8</text>
<text x="264" y="342">1/</text>
<text x="267" y="344">2</text>
<text x="392" y="374">11/</text>
<text x="397" y="375">16</text>
<text x="402" y="374">7/</text>
<text x="405" y="375">16</text>
<text x="394" y="381">5/</text>
<text x="397" y="383">8</text>
<text x="390" y="389">9/</text>
<text x="400" y="389">1/</text>
<text x="393" y="390">16</text>
<text x="403" y="390">8</text>
<text x="364" y="407">3/</text>
<text x="378" y="407">1/</text>
<text x="367" y="409">4</text>
<text x="380" y="409">4</text>
</g>
<g font-size="4.2">
<text x="823" y="49">5/</text>
<text x="825" y="51">16</text>
<text x="776" y="56">5/</text>
<text x="778" y="57">16</text>
<text x="776" y="62">1/</text>
<text x="778" y="63">4</text>
<text x="776" y="68">1/</text>
<text x="778" y="70">4</text>
<text x="823" y="68">3/</text>
<text x="825" y="70">4</text>
<text x="769" y="75">3/</text>
<text x="770" y="76">4</text>
<text x="823" y="75">1/</text>
<text x="825" y="76">4</text>
<text x="769" y="94">3/</text>
<text x="770" y="95">4</text>
<text x="769" y="100">3/</text>
<text x="770" y="101">4</text>
<text x="823" y="100">3/</text>
<text x="825" y="101">4</text>
</g>
<g font-size="4">
<text x="260" y="187">3/</text>
<text x="263" y="189">16</text>
<text x="535" y="187">1/</text>
<text x="537" y="189">2</text>
</g>
<g font-size="3.7">
<text x="17" y="551" transform="rotate(-90 17 551)">03:33:08</text>
<text x="17" y="562" transform="rotate(-90 17 562)">2025</text>
<text x="17" y="570" transform="rotate(-90 17 570)">Jul 29</text>
<text x="17" y="593" transform="rotate(-90 17 593)">PRINTED ON</text>
</g>
</svg>
